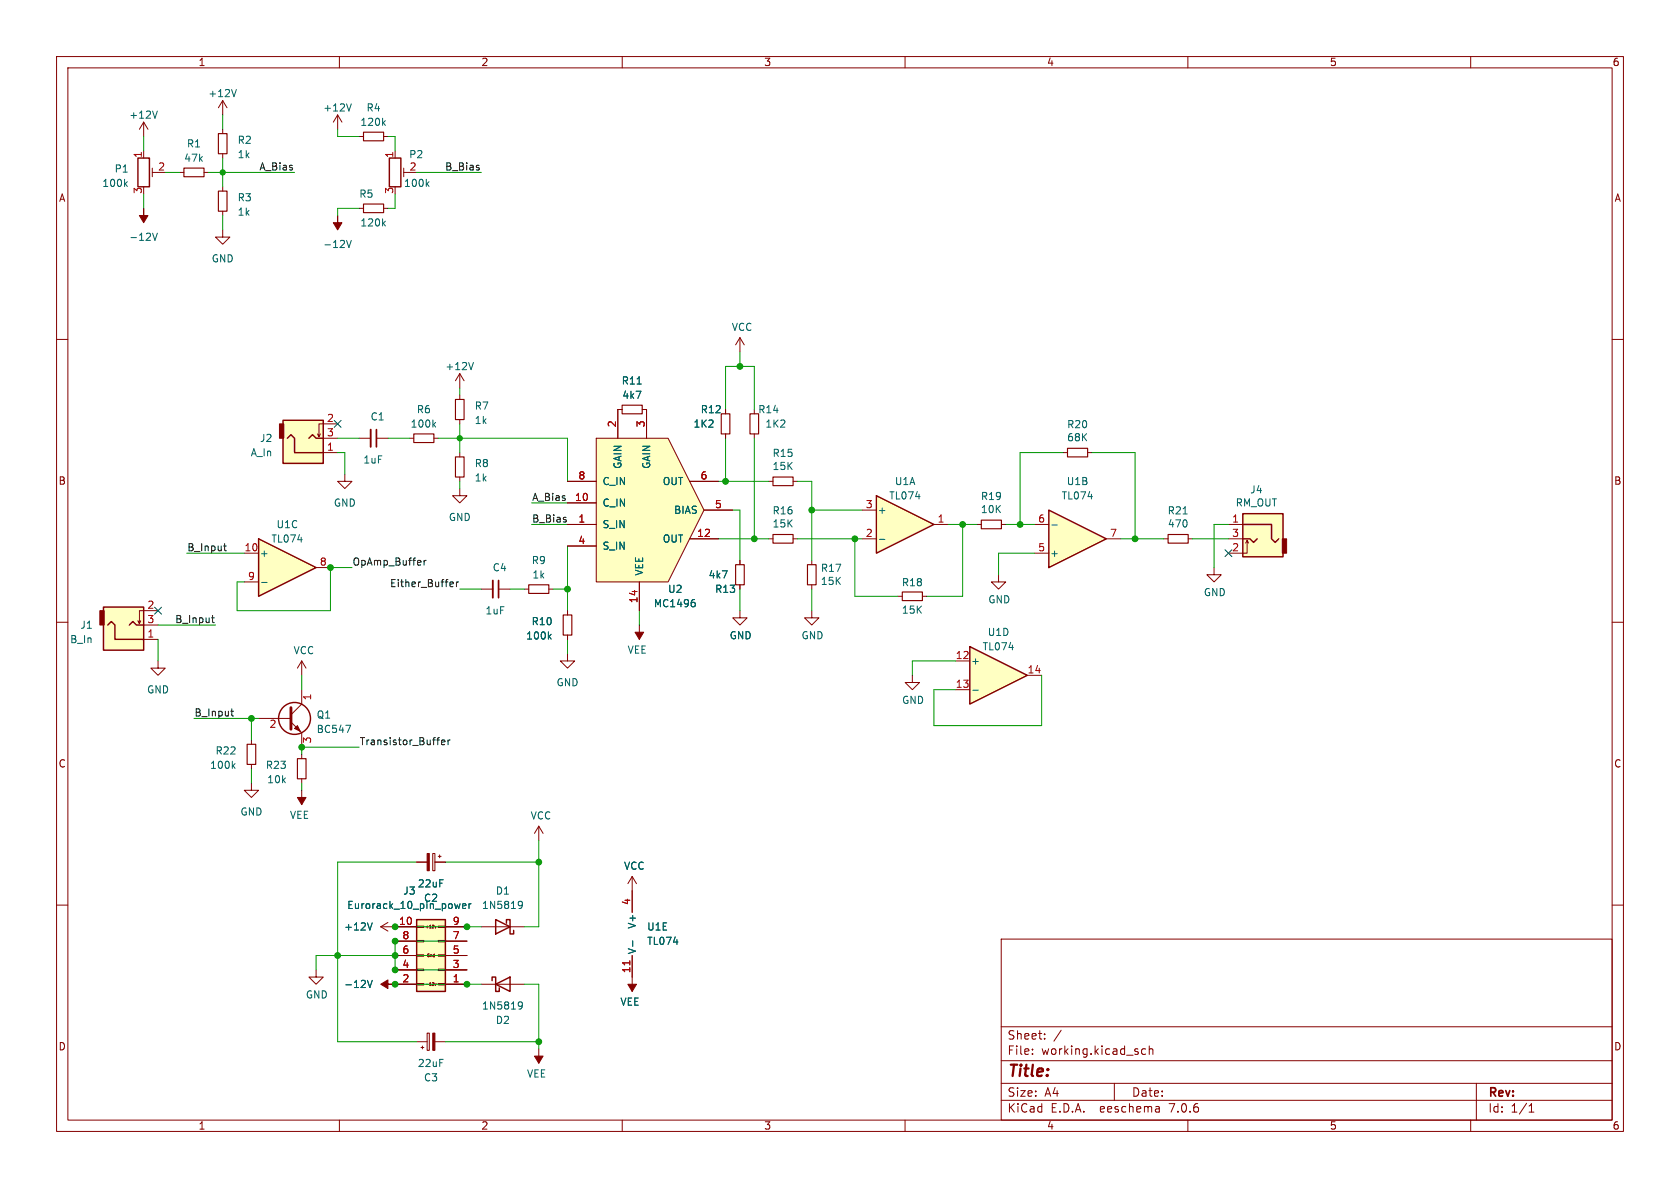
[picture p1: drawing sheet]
<svg xmlns="http://www.w3.org/2000/svg" width="297mm" height="210mm" viewBox="0 0 297 210" stroke-linecap="round" stroke-linejoin="round" font-family="sans-serif">
<g fill="none" stroke="#840000" stroke-width=".18">
<path d="M10 10h277v190h-277zM12 12h273v186h-273zM60 10v2M110 10v2M160 10v2M210 10v2M260 10v2M25.4 26.7v1.2M26.9 30.5h1M26.9 29.7v1.5M31.7 30.5h.8M36.1 30.5h.7"/>
<path d="M39.4 22.9v.7M39.4 27.2v.7M10 60h2M130.8 59.7l-.8 1.3M130.8 59.7v2.5M130.8 59.7l.8 1.3M285 60h2M61 83.8v1.3h1.2l-1.2 1.3-1.3-1.3h1.3M81.3 86.4v1.2h1.2l-1.2 1.3-1.3-1.3h1.3M143.5 99.1v.7M10 110h2M24.9 109.7l-.3 .5"/>
<path d="M25.4 113h2.5M25.4 110.5h2.5M27.9 108h-3.3v2.2l-.2-.5M143.5 108v1.2h1.3l-1.3 1.3-1.3-1.3h1.3M143.5 103.4v.7M158.7 105.4h.8M161.3 119.4v1.3h1.3l-1.3 1.2-1.3-1.2h1.3M163.1 105.4h.7M176.5 101.6v1.3h1.3l-1.3 1.2-1.2-1.2h1.2M285 110h2M10 160h2M73.7 152.4h1.8"/>
<path d="M76.5 150.9h.4v3h-.4zM76.9 152.4h1.8M77.5 151.4h.5M77.7 151.1v.5M95.2 146.1l-.7 1.2M95.2 146.1v2.5M95.2 146.1l.8 1.2M285 160h2M55.9 171.5v1.2h1.2l-1.2 1.3-1.3-1.3h1.3M67.3 163.8h6.4M67.3 163.8l1.3 .8M68.6 163.1l-1.3 .7"/>
<path d="M69.8 174h3.9M69.8 171.5h3.9M69.8 168.9h3.9M69.8 166.4h3.9M73.7 163.7h1.2v.3h-1.2zM73.7 166.2h1.2v.3h-1.2zM73.7 168.8h1.2v.2h-1.2zM73.7 171.3h1.2v.3h-1.2zM73.7 173.9h1.2v.2h-1.2zM76 163.6l.1 .5M76 173.8l.1 .4M76.4 163.6h.3"/>
<path d="M76.4 173.7h.3M76.7 173.7v.1M76.7 173.8v.1l-.3 .3h.3M76.9 163.7l.1 .4 .1-.4M76.9 173.9l.1 .3 .1-.3M77.5 163.7h1.2v.3h-1.2zM77.5 166.2h1.2v.3h-1.2zM77.5 168.8h1.2v.2h-1.2zM77.5 171.3h1.2v.3h-1.2zM77.5 173.9h1.2v.2h-1.2zM78.7 163.8h3.8M78.7 174h3.8"/>
<path d="M78.7 171.5h3.8M78.7 168.9h3.8M78.7 166.4h3.8M85.1 163.8h7.6M111.8 172.7v2.6M177 166h108v32h-108zM60 198v2M110 198v2M160 198v2M177 194.5h108M177 191.5h108M177 187.5h108"/>
<path d="M177 181.5h108M182.5 186.3v.1M182.5 185.5v.1M184.7 183.6v.1M184.7 182.8v.1M187.6 182.1l-1.3 2M197 191.5v3M202.5 185.5l-.4-.1-.3 .3v.4l.2 .2h.5M203.2 185.5l.2-.1 .3 .1 .1 .9M203.2 184.9v1.5M204.9 195.7l.1 .9M205 196.5l-.2 .1"/>
<path d="M205 196h-.2M210 198v2M260 198v2M261 191.5v6.5M270.3 196.6h.9M270.3 195.5l.4-.4v1.5"/>
</g>
<path d="M32.5 29.7h3.6v1.5h-3.6zM38.6 23.6h1.5v3.6h-1.5zM142.7 99.8h1.6v3.6h-1.6zM159.5 104.6h3.6v1.6h-3.6z" fill="none" stroke="#840000" stroke-width=".2"/>
<g fill="#840000" stroke="#840000" stroke-width=".18">
<path d="M111 174h1.5l-.7 1.3z"/>
<path d="M25.4 36.8v1.3h.8l-.8 1.3-.8-1.3h.8z"/>
<path d="M75.5 150.9h.4v3h-.4z"/>
<path d="M59.7 38.1v1.3h.8l-.8 1.2-.8-1.2h.8z"/>
<path d="M17.7 108h.7v2.5h-.7z"/>
</g>
<path d="M24.4 27.9h2v5.1h-2zM18.3 107.3h7.1v7.6h-7.1zM19 110.5l.7-.6 .6 .6v2.5h5.1M22.9 110.5l.6-.6 .6 .6h1.3M73.7 162.6h5v12.7h-5zM87.6 162.6l2.6 1.2-2.6 1.3zM89.5 163.2v-.6h.7v2.5h.6v-.6" fill="none" stroke="#840000" stroke-width=".25"/>
<path d="M22.1 32.5l.4 .5M22.5 32.1l-.5 .5M27 41.2l.4 1.3 .4-1.3M61.3 42.5l.4 1.3 .4-1.3M81.3 159.8l-.2 .8-.2-.6M82.9 159.8v.8M83.3 159.8l-.4 .2M91.7 159.4l.4-.1 .2 .2a.84 .84 0 0 1-.3 1.1h-.3M92.3 159.9l-.2 .2h-.4M65.8 163.1l-.4 1.3M81.8 160.2l.6-.1-.1-.3h-.4l-.1 .1v.6h.5" fill="none" stroke="#006464" stroke-width=".18"/>
<g fill="#ffffc2" stroke="#ffffc2" stroke-width=".18">
<path d="M18.3 107.3h7.1v7.6h-7.1z"/>
<path d="M73.7 162.6h5v12.7h-5z"/>
</g>
<path d="M171.4 114.3l10.2 5.1-10.2 5.1z" fill="#ffffc2"/>
<path d="M219.7 90.8h7.1v7.6h-7.1zM219.7 95.3h1.3l.6 .6 .6-.6M219.7 92.7h5.1v2.6l.6 .6 .7-.6M171.4 114.3l10.2 5.1-10.2 5.1zM87 173.4v-.7h.6v2.6h.7v-.7M87.6 174l2.6-1.3v2.6z" fill="none" stroke="#840000" stroke-width=".25"/>
<g fill="none" stroke="#840000" stroke-width=".18">
<path d="M25.4 21.6l-.8 1.3M25.4 21.6v2.5M25.4 21.6l.8 1.3M63.5 36.8h.8M67.8 36.8h.8M63.5 77.5h2M66.5 77.5h2.1M81.3 69.9v.7M81.3 74.2v.7M109.2 72.4h.8M113.5 72.4h.8M133.3 72.4v.8"/>
<path d="M133.3 76.7v.8M205.7 95.3h.8M210.1 95.3h.7M217.2 95.3h2.5M217.2 92.7h2.5M220.5 95.5l-.3 .5M220.7 96l-.2-.5v2.3h-3.3M168.9 116.8h2.5M181.6 119.4h2.5M214.6 100.3v1.3h1.3l-1.3 1.3-1.2-1.3h1.2M168.9 121.9h2.5M111.8 154.9v6.4"/>
<path d="M111.8 154.9l-.8 1.3M111.8 154.9l.7 1.3M85.1 174h7.6M111.8 168.9v3.8M73.7 184.2h1.8M74.4 185.2h.5M74.7 184.9v.5M75.5 182.6h.4v3.1h-.4zM76.9 184.2h1.8M95.2 185.4v2.6"/>
</g>
<path d="M27.8 19.6l-.4 1.3M67.8 39.5l.3 .4M68.1 39.1l-.5 .5M112.6 67.9h.8M209.2 90.9h.7M172 122h.9M65 173.3l.4 1.3 .4-1.3M91.7 177.2l.4-.1 .2 .1a.84 .84 0 0 1-.3 1.2h-.3M92.3 177.7l-.2 .2-.4-.1M111.9 166.3v1" fill="none" stroke="#006464" stroke-width=".18"/>
<path d="M111.3 169.8v.8" fill="none" stroke="#a90000" stroke-width=".18"/>
<path d="M64.3 36.1h3.5v1.5h-3.5zM80.5 70.6h1.5v3.6h-1.5zM110 71.6h3.5v1.6h-3.5zM132.6 73.2h1.5v3.5h-1.5zM206.5 94.5h3.6v1.5h-3.6z" fill="none" stroke="#840000" stroke-width=".2"/>
<g fill="#840000" stroke="#840000" stroke-width=".18">
<path d="M94.5 186.7h1.5l-.8 1.3z"/>
<path d="M76.5 182.6h.4v3.1h-.4z"/>
<path d="M67.3 174l1.3-.8v.8h1.2h-1.2v.8z"/>
<path d="M226.7 95.3h.8v2.5h-.8z"/>
</g>
<path d="M65.5 75.9v3.1" fill="none" stroke="#840000" stroke-width=".33"/>
<path d="M66.5 75.9v3.1" fill="none" stroke="#840000" stroke-width=".3"/>
<path d="M219.7 90.8h7.1v7.6h-7.1z" fill="#ffffc2" stroke="#ffffc2" stroke-width=".18"/>
<path d="M154.9 87.6l10.2 5.1-10.2 5.1z" fill="#ffffc2"/>
<path d="M154.9 87.6l10.2 5.1-10.2 5.1z" fill="none" stroke="#840000" stroke-width=".25"/>
<path d="M152.4 95.3h2.5M152.4 90.2h2.5M165.1 92.7h2.5" fill="none" stroke="#840000" stroke-width=".18"/>
<path d="M155.5 95.3h.9" fill="none" stroke="#006464" stroke-width=".18"/>
<path d="M45.7 95.3l10.2 5-10.2 5.1z" fill="#ffffc2"/>
<path d="M50 74.3h7.1v7.6h-7.1zM50.8 77.5l.6-.7 .7 .7v2.5h5M54.6 77.5l.6-.7 .7 .7h1.2M45.7 95.3l10.2 5-10.2 5.1z" fill="none" stroke="#840000" stroke-width=".25"/>
<path d="M56.6 76.7l-.2 .5M57.1 77.5h2.6M59.7 74.9h-3.3v2.3l-.3-.5M43.2 97.8h2.5M57.1 80h2.6M81.3 80v.8M81.3 84.3v.8M43.2 102.9h2.5M55.9 100.3h2.5" fill="none" stroke="#840000" stroke-width=".18"/>
<path d="M46.2 103h1" fill="none" stroke="#006464" stroke-width=".18"/>
<path d="M50 74.3h7.1v7.6h-7.1z" fill="#ffffc2" stroke="#ffffc2" stroke-width=".18"/>
<path d="M49.4 74.9h.8v2.6h-.8z" fill="#840000" stroke="#840000" stroke-width=".18"/>
<path d="M80.5 80.8h1.5v3.5h-1.5z" fill="none" stroke="#840000" stroke-width=".2"/>
<path d="M185.4 90.2l10.2 5.1-10.2 5z" fill="#ffffc2"/>
<path d="M185.4 90.2l10.2 5.1-10.2 5z" fill="none" stroke="#840000" stroke-width=".25"/>
<g fill="none" stroke="#840000" stroke-width=".18">
<path d="M72.4 77.5h.8M76.7 77.5h.8M128.3 72.4v.8M128.3 76.7v.8M130.8 99.1v.7M135.9 95.3h.8M135.9 85.1h.8M140.2 95.3h.8M140.2 85.1h.8M172.7 92.7h.8M177 92.7h.8M182.9 97.8h2.5"/>
<path d="M182.9 92.7h2.5M188 80h.7M192.3 80h.7M195.6 95.3h2.5M85.1 104.1h2M88.1 104.1h2.1M92.7 104.1h.8M97 104.1h.8M100.3 115.6v1.2h1.3l-1.3 1.3-1.2-1.3h1.2M100.3 108v.7M100.3 112.3v.7M113 110.5v2.5"/>
<path d="M130.8 103.4v.7"/>
</g>
<path d="M76.7 75l.3 .5M77 74.7l-.5 .4M185.9 92.8h1M97.1 112.5l.3 .5M97.4 112.1l-.4 .5" fill="none" stroke="#006464" stroke-width=".18"/>
<path d="M73.2 76.7h3.5v1.5h-3.5zM127.5 73.2h1.5v3.5h-1.5zM188.7 79.2h3.6v1.6h-3.6zM130 99.8h1.6v3.6h-1.6zM136.7 84.3h3.5v1.6h-3.5zM136.7 94.5h3.5v1.5h-3.5zM173.5 91.9h3.5v1.6h-3.5zM93.5 103.4h3.5v1.5h-3.5zM99.6 108.7h1.5v3.6h-1.5z" fill="none" stroke="#840000" stroke-width=".2"/>
<path d="M112.3 111.8h1.5l-.8 1.2z" fill="#840000" stroke="#840000" stroke-width=".18"/>
<path d="M87.1 102.6v3.1" fill="none" stroke="#840000" stroke-width=".33"/>
<path d="M88.1 102.6v3.1" fill="none" stroke="#840000" stroke-width=".3"/>
<path d="M105.4 77.5h12.7l6.4 12.7-6.4 12.7h-12.7z" fill="#ffffc2"/>
<g fill="none" stroke="#840000" stroke-width=".18">
<path d="M39.4 17.8v2.5M39.4 17.8l.7 1.3M39.4 17.8l-.8 1.3M39.4 33v.8M39.4 37.3v.8M59.7 20.3l.8 1.3M59.7 20.3v2.6M59.7 20.3l-.8 1.3M63.5 24.1h.8M67.8 24.1h.8M69.8 26.7v1.2M71.4 29.7v1.5"/>
<path d="M71.4 30.5h1M39.4 40.6v1.3h1.2l-1.2 1.3-1.3-1.3h1.3M81.3 66l.7 1.3M81.3 66v2.6M81.3 66l-.8 1.3M105.4 77.5h12.7l6.4 12.7-6.4 12.7h-12.7zM110 72.4h-.8v5.1M113.5 72.4h.8v5.1M128.3 72.4v.8M128.3 76.7v.8M100.3 92.7h5.1M100.3 88.9h5.1"/>
<path d="M100.3 96.5h5.1M100.3 85.1h5.1M121.9 95.3h5.1M121.9 85.1h5.1M124.5 90.2h5M130.8 99.1v.7M27.9 116.8v1.3h1.3l-1.3 1.3-1.2-1.3h1.2M53.3 116.8v2.6M53.3 116.8l-.7 1.3M53.3 116.8l.8 1.3M100.3 108v.7M100.3 112.3v.7"/>
<path d="M113 102.9v5.1M130.8 108v1.2h1.3l-1.3 1.3-1.3-1.3h1.3M130.8 103.4v.7M44.4 138.4v1.3h1.3l-1.3 1.3-1.2-1.3h1.2M44.4 130.8v.8M44.4 135.1v.8M45.7 127h5.7M51.4 127.6l1.9 1.9v2.6M53.3 121.9v2.6l-1.9 1.9M53.3 133.4v.7M53.3 137.7v.7M53.3 139.7v2.5"/>
<path d="M73.7 152.4h1.8M76.9 152.4h1.8M111.8 157.5v3.8M69.8 174h3.9M69.8 163.8h3.9M69.8 171.5h3.9M69.8 168.9h3.9M69.8 166.4h3.9M78.7 174h3.8M78.7 163.8h3.8M78.7 171.5h3.8M78.7 168.9h3.8"/>
<path d="M78.7 166.4h3.8M111.8 168.9v3.8"/>
</g>
<g fill="none" stroke="#006464" stroke-width=".18">
<path d="M41.8 15.8l-.4 1.3M62.1 18.4l-.4 1.2M67.8 21.7l.3 .5M68.1 21.3l-.5 .5M75.5 32.5l.3 .5M75.8 32.1l-.4 .5M83.7 64.1l-.4 1.2M112.6 67.9h.8M97.1 112.5l.3 .5M97.4 112.1l-.4 .5M122.6 106h.2M122.7 106.5l.2 .2v.3l-.2 .3"/>
<path d="M41.2 135.4l.4 .4M41.6 135l-.5 .5M61.1 128.2h.9l-.6 1.3M81.3 159.8l-.2 .8-.2-.6M82.9 159.8v.8M83.3 159.8l-.4 .2M65 173.3l.4 1.3 .4-1.3M65.8 163.1l-.4 1.3M81.8 160.2l.6-.1-.1-.3h-.4l-.1 .1v.6h.5M111.9 166.3v1"/>
</g>
<path d="M51.4 125.1v3.8" fill="none" stroke="#840000" stroke-width=".51"/>
<g fill="#840000" stroke="#840000" stroke-width=".18">
<path d="M52.1 128.8l.5-.5 .5 1z"/>
<path d="M52.6 141h1.5l-.8 1.2z"/>
</g>
<g fill="none" stroke="#840000" stroke-width=".25">
<path d="M68.8 27.9h2.1v5.1h-2.1z"/>
<circle cx="52.1" cy="127" r="2.82"/>
</g>
<path d="M38.6 33.8h1.5v3.5h-1.5zM64.3 23.4h3.5v1.5h-3.5zM43.7 131.6h1.5v3.5h-1.5zM52.6 134.1h1.5v3.6h-1.5z" fill="none" stroke="#840000" stroke-width=".2"/>
<g fill="none" stroke="#0f0f0f" stroke-width=".18">
<path d="M39.5 96.5h.5M39.7 96.1v1.1l.3 .2M75 99.1v.8M75.3 99.1l-.3 .2M37.4 109.2h.5M37.6 108.8v1.1l.3 .2M79.7 102.9h.4l.1 .3-.7 .1M80.1 103.7h-.4M80.7 102.9v.8M81.1 102.9l-.4 .2M40.8 125.7h.5M41 125.3v1.1l.3 .2"/>
<path d="M77.2 130.8h.5M77.6 130.4h.1M78.1 131.2l.6-.1-.1-.2-.4-.1-.1 .2v.6h.5M79.2 130.8v.9M79.6 130.8l-.4 .3"/>
</g>
<g fill="none" stroke="#009600" stroke-width=".18">
<path d="M25.4 24.1v2.6M25.4 34.3v2.5M29.2 30.5h2.5M36.8 30.5h15.3M39.4 20.3v2.6M39.4 27.9v5.1M39.4 38.1v2.5M59.7 22.9v1.2h3.8M63.5 36.8h-3.8v1.3M68.6 24.1h1.2v2.6M69.8 34.3v2.5h-1.2M73.7 30.5h11.4"/>
<path d="M59.7 77.5h3.8M68.6 77.5h3.8M77.5 77.5h22.8v7.6M81.3 68.6v1.3M81.3 74.9v5.1M128.3 72.4v-7.6h5v7.6M128.3 77.5v7.6M130.8 62.2v2.6M133.3 77.5v17.8M33 97.8h10.2M59.7 80h1.3v3.8M81.3 85.1v1.3"/>
<path d="M94 92.7h6.3M94 88.9h6.3M100.3 96.5v11.5M127 95.3h8.9M127 85.1h8.9M129.5 90.2h1.3v8.9M141 95.3h11.4M141 85.1h2.5v14M143.5 90.2h8.9M151.1 95.3v10.1h7.6M167.6 92.7h5.1M170.2 92.7v12.7h-6.4"/>
<path d="M177.8 92.7h5.1M182.9 97.8h-6.4v3.8M188 80h-7.7v12.7M193 80h7.7v15.3M198.1 95.3h7.6M210.8 95.3h6.4M217.2 92.7h-2.6v7.6M27.9 110.5h10.2M27.9 113v3.8M53.3 119.4v2.5M62.2 100.3h-3.8v7.7h-16.5v-5.1h1.3M81.3 104.1h3.8"/>
<path d="M90.2 104.1h2.5M97.8 104.1h2.5M100.3 113v2.6M113 108v2.5M130.8 104.1v3.9M143.5 104.1v3.9M168.9 116.8h-7.6v2.6M184.1 119.4v8.9h-19v-6.4h3.8M34.3 127h11.4M44.4 127v3.8M44.4 135.9v2.5M53.3 138.4v1.3"/>
<path d="M63.5 132.1h-10.2v1.3M73.7 152.4h-14v31.8h14M78.7 152.4h16.5M95.2 148.6v15.2h-2.5M69.8 174h15.3M69.8 163.8h15.3M82.5 168.9h-26.6v2.6M82.5 166.4h-12.7v5.1h12.7M92.7 174h2.5v11.4M78.7 184.2h16.5"/>
</g>
<path d="M59.1 74.3l1.2 1.2M60.3 74.3l-1.2 1.2M216.6 97.2l1.2 1.2M217.8 97.2l-1.2 1.2M27.3 107.3l1.2 1.3M28.5 107.3l-1.2 1.3" fill="none" stroke="#000084" stroke-width=".18"/>
<path d="M111.3 169.8v.8" fill="none" stroke="#a90000" stroke-width=".18"/>
<g fill="#009600" stroke="#009600" stroke-width=".18">
<circle cx="69.9" cy="168.9" r=".51"/>
<circle cx="69.9" cy="166.4" r=".51"/>
<circle cx="69.9" cy="171.5" r=".51"/>
<circle cx="95.3" cy="184.2" r=".51"/>
<circle cx="82.6" cy="174" r=".51"/>
<circle cx="82.6" cy="163.8" r=".51"/>
<circle cx="95.3" cy="152.4" r=".51"/>
<circle cx="69.9" cy="174" r=".51"/>
<circle cx="151.1" cy="95.3" r=".51"/>
<circle cx="180.3" cy="92.7" r=".51"/>
<circle cx="143.5" cy="90.2" r=".51"/>
<circle cx="200.7" cy="95.3" r=".51"/>
<circle cx="170.2" cy="92.7" r=".51"/>
<circle cx="130.8" cy="64.8" r=".51"/>
<circle cx="100.3" cy="104.1" r=".51"/>
<circle cx="128.3" cy="85.1" r=".51"/>
<circle cx="133.4" cy="95.3" r=".51"/>
<circle cx="53.3" cy="132.1" r=".51"/>
<circle cx="69.9" cy="163.8" r=".51"/>
<circle cx="59.7" cy="168.9" r=".51"/>
<circle cx="58.4" cy="100.3" r=".51"/>
<circle cx="44.5" cy="127" r=".51"/>
<circle cx="81.3" cy="77.5" r=".46"/>
<circle cx="39.4" cy="30.5" r=".46"/>
</g>
<text font-size="2.8" fill="#840000" x="178" y="190.9">Title:</text>
<g font-size="2.1" fill="#840000">
<text x="178" y="184">Sheet:</text>
<text x="178" y="186.7">File:</text>
<text x="184.1" y="186.7">working.kicad_sch</text>
<text x="178" y="196.9">KiCad</text>
<text x="178" y="194.1">Size:</text>
<text x="184.7" y="194.1">A4</text>
<text x="185.7" y="196.9">E.D.A.</text>
<text x="194.6" y="196.9">eeschema</text>
<text x="200" y="194.1">Date:</text>
<text x="207" y="196.9">7.0.6</text>
<text x="263" y="194.3">Rev:</text>
<text x="263" y="196.9">Id:</text>
<text x="267.1" y="196.9">1/1</text>
</g>
<g font-size="1.8" fill="#840000">
<text x="35" y="11.9">1</text>
<text x="85" y="11.9">2</text>
<text x="135" y="11.9">3</text>
<text x="185" y="11.9">4</text>
<text x="235" y="11.9">5</text>
<text x="285" y="11.9">6</text>
<text x="10.3" y="35.9">A</text>
<text x="285.3" y="35.9">A</text>
<text x="10.3" y="85.9">B</text>
<text x="285.3" y="85.9">B</text>
<text x="10.3" y="135.9">C</text>
<text x="285.3" y="135.9">C</text>
<text x="10.3" y="185.9">D</text>
<text x="285.3" y="185.9">D</text>
<text x="35" y="199.9">1</text>
<text x="85" y="199.9">2</text>
<text x="135" y="199.9">3</text>
<text x="185" y="199.9">4</text>
<text x="235" y="199.9">5</text>
<text x="285" y="199.9">6</text>
</g>
<g font-size="1.8" fill="#006464">
<text x="36.7" y="17.4">+12V</text>
<text x="22.8" y="21.2">+12V</text>
<text x="57" y="19.9">+12V</text>
<text x="63.6" y="22.5">120k</text>
<text x="64.7" y="19.9">R4</text>
<text x="32.5" y="28.8">47k</text>
<text x="32.9" y="26.3">R1</text>
<text x="41.9" y="25.6">R2</text>
<text x="41.9" y="28.2">1k</text>
<text x="72.2" y="28.2">P2</text>
<text x="18" y="33.2">100k</text>
<text x="20.2" y="30.7">P1</text>
<text x="41.9" y="35.8">R3</text>
<text x="63.4" y="35.2">R5</text>
<text x="71.3" y="33.2">100k</text>
<text x="41.9" y="38.3">1k</text>
<text x="63.6" y="40.2">120k</text>
<text x="22.8" y="42.8">-12V</text>
<text x="37.3" y="46.6">GND</text>
<text x="57" y="44">-12V</text>
<text x="129.3" y="58.7">VCC</text>
<text x="78.6" y="65.6">+12V</text>
<text x="109.8" y="68.2">R11</text>
<text x="109.9" y="70.7">4k7</text>
<text x="65.4" y="74.5">C1</text>
<text x="72.5" y="75.8">100k</text>
<text x="73.6" y="73.3">R6</text>
<text x="83.8" y="72.6">R7</text>
<text x="83.8" y="75.2">1k</text>
<text x="122.5" y="75.8">1K2</text>
<text x="123.8" y="73.3">R12</text>
<text x="133.9" y="73.3">R14</text>
<text x="135.2" y="75.8">1K2</text>
<text x="188.6" y="75.9">R20</text>
<text x="44.2" y="80.9">A_In</text>
<text x="45.9" y="78.3">J2</text>
<text x="64.1" y="82.1">1uF</text>
<text x="83.8" y="82.8">R8</text>
<text x="110.1" y="83" transform="rotate(-90 110.1 83)">GAIN</text>
<text x="115.2" y="83" transform="rotate(-90 115.2 83)">GAIN</text>
<text x="136.5" y="81">R15</text>
<text x="136.5" y="83.3">15K</text>
<text x="188.6" y="78.2">68K</text>
<text x="58.9" y="89.8">GND</text>
<text x="83.8" y="85.3">1k</text>
<text x="106.4" y="89.8">C_IN</text>
<text x="106.4" y="86">C_IN</text>
<text x="117.1" y="86">OUT</text>
<text x="157.1" y="88.5">TL074</text>
<text x="158.1" y="86">U1A</text>
<text x="173.3" y="88.6">R19</text>
<text x="187.6" y="88.5">TL074</text>
<text x="188.5" y="86">U1B</text>
<text x="218.4" y="89.7">RM_OUT</text>
<text x="220.9" y="87.4">J4</text>
<text x="48.8" y="93.6">U1C</text>
<text x="79.2" y="92.3">GND</text>
<text x="106.4" y="93.6">S_IN</text>
<text x="119.1" y="91">BIAS</text>
<text x="136.5" y="91.1">R16</text>
<text x="136.5" y="93.4">15K</text>
<text x="155.1" y="91">+</text>
<text x="173.3" y="90.9">10K</text>
<text x="206.3" y="91.1">R21</text>
<text x="206.4" y="93.4">470</text>
<text x="45.8" y="98.7">+</text>
<text x="47.9" y="96.1">TL074</text>
<text x="87" y="101.2">C4</text>
<text x="93.9" y="99.9">R9</text>
<text x="106.4" y="97.4">S_IN</text>
<text x="113.9" y="101.9" transform="rotate(-90 113.9 101.9)">VEE</text>
<text x="117.1" y="96.1">OUT</text>
<text x="145" y="101.3">R17</text>
<text x="185.5" y="98.7">+</text>
<text x="94" y="102.5">1k</text>
<text x="115.5" y="107.5">MC1496</text>
<text x="118" y="105">U2</text>
<text x="125.2" y="102.5">4k7</text>
<text x="126.3" y="105">R13</text>
<text x="145" y="103.6">15K</text>
<text x="159.3" y="103.8">R18</text>
<text x="174.6" y="106.9">GND</text>
<text x="212.7" y="105.6">GND</text>
<text x="12.3" y="113.9">B_In</text>
<text x="14.1" y="111.4">J1</text>
<text x="85.7" y="108.8">1uF</text>
<text x="92.9" y="113.3">100k</text>
<text x="93.9" y="110.7">R10</text>
<text x="128.9" y="113.2">GND</text>
<text x="141.6" y="113.2">GND</text>
<text x="159.3" y="108.7">15K</text>
<text x="174.5" y="112.6">U1D</text>
<text x="51.8" y="115.8">VCC</text>
<text x="110.9" y="115.7">VEE</text>
<text x="171.6" y="117.7">+</text>
<text x="173.6" y="115.2">TL074</text>
<text x="25.9" y="122.8">GND</text>
<text x="98.3" y="121.5">GND</text>
<text x="159.4" y="124.6">GND</text>
<text x="55.9" y="129.8">BC547</text>
<text x="55.9" y="127.2">Q1</text>
<text x="37" y="136.1">100k</text>
<text x="38" y="133.6">R22</text>
<text x="46.9" y="136.1">R23</text>
<text x="47.1" y="138.7">10k</text>
<text x="42.4" y="144.4">GND</text>
<text x="51.2" y="145">VEE</text>
<text x="93.7" y="145.1">VCC</text>
<text x="110.2" y="153.9">VCC</text>
<text x="61.3" y="160.9">Eurorack_10_pin_power</text>
<text x="71.2" y="158.3">J3</text>
<text x="73.8" y="157.1">22uF</text>
<text x="74.9" y="159.6">C2</text>
<text x="85.1" y="160.9">1N5819</text>
<text x="87.6" y="158.3">D1</text>
<text x="60.7" y="164.7">+12V</text>
<text x="112.6" y="164.3" transform="rotate(-90 112.6 164.3)">V+</text>
<text x="114.3" y="164.7">U1E</text>
<text x="114.3" y="167.2">TL074</text>
<text x="112.6" y="168.8" transform="rotate(-90 112.6 168.8)">V-</text>
<text x="54" y="176.7">GND</text>
<text x="60.7" y="174.9">-12V</text>
<text x="85.1" y="178.7">1N5819</text>
<text x="109.6" y="178">VEE</text>
<text x="87.6" y="181.2">D2</text>
<text x="73.8" y="188.8">22uF</text>
<text x="74.9" y="191.4">C3</text>
<text x="93.1" y="190.7">VEE</text>
</g>
<g font-size="1.8" fill="#a90000">
<text x="25.1" y="28" transform="rotate(-90 25.1 28)">1</text>
<text x="69.6" y="28" transform="rotate(-90 69.6 28)">1</text>
<text x="25.1" y="34.4" transform="rotate(-90 25.1 34.4)">3</text>
<text x="27.9" y="30.2">2</text>
<text x="69.6" y="34.4" transform="rotate(-90 69.6 34.4)">3</text>
<text x="72.3" y="30.2">2</text>
<text x="57.7" y="74.7">2</text>
<text x="57.7" y="77.2">3</text>
<text x="109" y="75.6" transform="rotate(-90 109 75.6)">2</text>
<text x="114" y="75.6" transform="rotate(-90 114 75.6)">3</text>
<text x="57.7" y="79.8">1</text>
<text x="101.6" y="88.6">10</text>
<text x="102.2" y="84.8">8</text>
<text x="123.8" y="84.8">6</text>
<text x="126.3" y="89.9">5</text>
<text x="153" y="89.9">3</text>
<text x="102.2" y="92.5">1</text>
<text x="123.1" y="95">12</text>
<text x="153" y="95">2</text>
<text x="165.7" y="92.5">1</text>
<text x="183.4" y="92.5">6</text>
<text x="196.1" y="95">7</text>
<text x="217.7" y="92.5">1</text>
<text x="217.7" y="95">3</text>
<text x="43.1" y="97.5">10</text>
<text x="56.4" y="100.1">8</text>
<text x="102.2" y="96.3">4</text>
<text x="183.4" y="97.5">5</text>
<text x="217.7" y="97.5">2</text>
<text x="26" y="107.7">2</text>
<text x="43.7" y="102.6">9</text>
<text x="112.8" y="106.7" transform="rotate(-90 112.8 106.7)">14</text>
<text x="26" y="112.8">1</text>
<text x="26" y="110.2">3</text>
<text x="168.9" y="116.6">12</text>
<text x="181.6" y="119.1">14</text>
<text x="55.3" y="123.9" transform="rotate(-90 55.3 123.9)">1</text>
<text x="168.9" y="121.7">13</text>
<text x="47.6" y="129">2</text>
<text x="55.3" y="131.5" transform="rotate(-90 55.3 131.5)">3</text>
<text x="111.5" y="160.1" transform="rotate(-90 111.5 160.1)">4</text>
<text x="70.4" y="163.6">10</text>
<text x="71" y="166.1">8</text>
<text x="79.9" y="166.1">7</text>
<text x="79.9" y="163.6">9</text>
<text x="71" y="173.7">2</text>
<text x="71" y="171.2">4</text>
<text x="71" y="168.7">6</text>
<text x="79.9" y="173.7">1</text>
<text x="79.9" y="171.2">3</text>
<text x="79.9" y="168.7">5</text>
<text x="111.5" y="172.1" transform="rotate(-90 111.5 172.1)">11</text>
</g>
<g font-size="1.8" fill="#0f0f0f">
<text x="45.8" y="30.2">A_Bias</text>
<text x="78.6" y="30.2">B_Bias</text>
<text x="94" y="88.6">A_Bias</text>
<text x="94" y="92.4">B_Bias</text>
<text x="33" y="97.5">B_Input</text>
<text x="62.2" y="100.1">OpAmp_Buffer</text>
<text x="68.9" y="103.9">Either_Buffer</text>
<text x="30.9" y="110.2">B_Input</text>
<text x="34.3" y="126.7">B_Input</text>
<text x="63.5" y="131.8">Transistor_Buffer</text>
</g>
<g font-size=".7" fill="#840000">
<text x="75" y="164.3">+12v</text>
<text x="75.3" y="169.4">Gnd</text>
<text x="75" y="174.5">-12v</text>
</g>
</svg>
